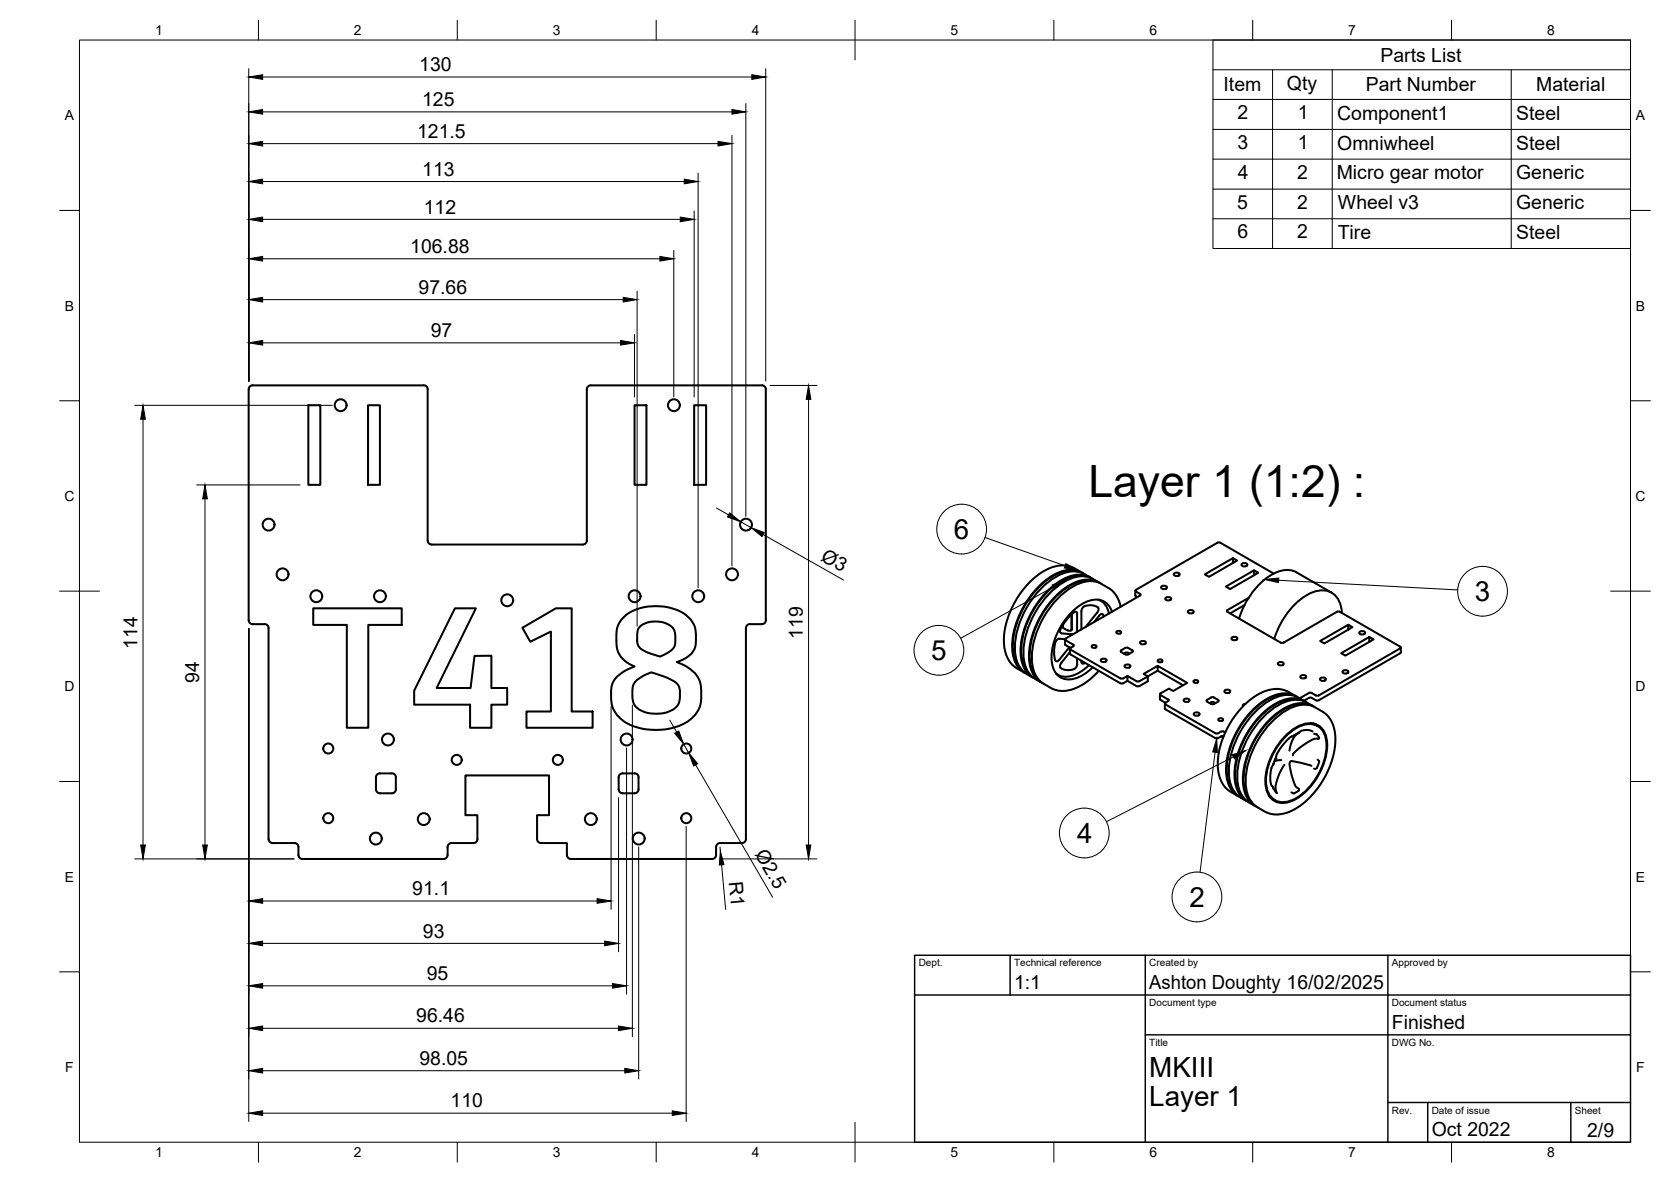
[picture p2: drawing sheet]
<svg xmlns="http://www.w3.org/2000/svg" width="420mm" height="297mm" viewBox="0 0 420 297" stroke-linecap="round" stroke-linejoin="round" font-family="sans-serif">
<!-- layer: Visible -->
<g fill="none" stroke="#000" stroke-width=".51">
<path d="M63.5 96.8h43M63.5 96.8a1.01 1.01 0 0 0-1 1v58.1a1.01 1.01 0 0 0 1 1h3a.97 .97 0 0 1 1 .9v53.1M106.5 96.8a.97 .97 0 0 1 1 1v38a1.01 1.01 0 0 0 1 1h38a1.01 1.01 0 0 0 1.1-.9v-38.1a1.01 1.01 0 0 1 1-1M148.5 96.8h43.1M191.6 96.8a1.01 1.01 0 0 1 1 1M192.6 97.8v58.1M77.5 101.8h3v20h-3zM92.5 101.8h3v20h-3zM159.6 101.8h2.9v20h-2.9zM174.5 101.8h3v20h-3zM78.8 152.9h22.2v4.1h-8.4v25.9h-5.4v-25.9h-8.4zM114.4 152.9h5.3l-9.9 20h8.5l1-8.1h4.2v8.1h4v4.2h-4v5.8h-5.3v-5.8h-14.1v-3.5z"/>
<path d="M131.4 157.8l8.4-4.9h3.9v25.9h5.3v4.1h-16.6v-4.1h6.1v-20.1l-5.2 2.6zM157 154.9a13.4 13.4 0 0 1 14.6-.9 6.7 6.7 0 0 1 3.4 7.2 5 5 0 0 1-3.8 4.8l-1 .4a9.2 9.2 0 0 1 5.8 4.8 11 11 0 0 1-.5 7.5 11.2 11.2 0 0 1-9.1 4.7 14.2 14.2 0 0 1-10.4-2.9 7.4 7.4 0 0 1-2.4-6.9 5.6 5.6 0 0 1 3.6-5l2.4-1.1a6.2 6.2 0 0 1-4.6-6.2 7.1 7.1 0 0 1 1.2-5.6zM161 157.4a6.6 6.6 0 0 1 8.2 .5l.2 .3a7.3 7.3 0 0 1 .3 4l-.8 1.1-2.2 1.4-.8 .3-1.4-.5a6.5 6.5 0 0 1-4.1-2.3l-.2-1.2a4.7 4.7 0 0 1 .5-3.3zM191.6 156.9l-3-.1a1.01 1.01 0 0 0-1 1v53.1M192.6 155.8a1.01 1.01 0 0 1-1 1.1M269.4 154.4v4a1.88 1.88 0 0 1-2.2-.9v-.4M269.5 154.4l-.1 4M270.8 154.2v4.6M270.9 158.8h.1M270.9 154.2l-.3-.5a6.2 6.2 0 0 0-3.1 3l-.9 1.6v.7l.3 .2 2.9 .2M270.9 143.6a9.5 9.5 0 0 0-8.4 2.8 22.2 22.2 0 0 0-7.8 17 7.4 7.4 0 0 0 2.1 4.7M271.9 158.2h.1"/>
<path d="M272 143.9l-1.8-1.1a8.3 8.3 0 0 0-8.7 1.4 22 22 0 0 0-9 17.9 7.3 7.3 0 0 0 3.2 5.9l1.8 1M272.3 144.1a6.8 6.8 0 0 0-7 .2 22.4 22.4 0 0 0-10.8 18.6 6.8 6.8 0 0 0 3.3 6.3M273 144.9a9.5 9.5 0 0 0-8.4 2.7 22.2 22.2 0 0 0-7.8 17 7.4 7.4 0 0 0 2.1 4.8M274.1 145.1a7.2 7.2 0 0 0-8.7-.1 22.3 22.3 0 0 0-10.2 19 6.9 6.9 0 0 0 4.4 6.2M274.5 145.3a6.8 6.8 0 0 0-7.1 .2 22.4 22.4 0 0 0-10.8 18.7 6.8 6.8 0 0 0 3.4 6.2M274.8 145.5l1.4 .8M274.8 145.5a7.9 7.9 0 0 0-8.3 1.4 22.4 22.4 0 0 0-9.1 18.3 6.9 6.9 0 0 0 4.3 6.2M275.1 146.1a9.5 9.5 0 0 0-8.4 2.8 22.2 22.2 0 0 0-7.8 16.9 7.4 7.4 0 0 0 2.1 4.8M275.8 154l-2.8 3.6M275.9 154l.3-1.1a3 3 0 0 0-3.6-.5l-.6 .7-.1 .5v4.6M276.3 150.7a4.3 4.3 0 0 1 2.5 3.5M276.4 154.7l-1.3 1.6"/>
<path d="M276.4 150.7l.3 .2M276.4 154.7a.57 .57 0 0 1 .7-.4 .57 .57 0 0 1 .4 .6M276.6 146.5a6.8 6.8 0 0 0-7.1 .2 22.4 22.4 0 0 0-10.8 18.7 6.8 6.8 0 0 0 3.4 6.2M276.9 146.7l1.8 1.1a6.6 6.6 0 0 1 3.1 4.7M276.9 146.7a7.9 7.9 0 0 0-8.3 1.5 22.4 22.4 0 0 0-9.1 18.3 7.7 7.7 0 0 0 6.1 6.9l.3 .1a9.7 9.7 0 0 0 8.2-2.8l2.2-2.1M279.6 153.8a4.2 4.2 0 0 0-5.9-2.8 16.3 16.3 0 0 0-9.2 15.3 4.4 4.4 0 0 0 6.6 3.9 11.8 11.8 0 0 0 3.7-2.5M280.9 158.6a.68 .68 0 0 1 1 .4 .68 .68 0 0 1-.7 .3 .68 .68 0 0 1-.5-.5zM285.5 148.4l.1 1.4M285.6 149.9l.4 .2M285.6 148.6l1.1 .7M285.6 148.2l-.1 .1 .1 .3M286.7 149.7l-18.8 10.8"/>
<path d="M286.7 149.2l.1 .2-.1 .2M292.2 147.3l.5-.1a.58 .58 0 0 1 .7 .5l-.7 .3a.58 .58 0 0 1-.7-.5zM293.2 150.2l.5-.2a.58 .58 0 0 1 .8 .6l-.8 .3a.58 .58 0 0 1-.7-.5zM295.3 144l.6-.1a.58 .58 0 0 1 .7 .5l-.7 .4a.58 .58 0 0 1-.7-.6zM298.9 153.4l.5-.1a.58 .58 0 0 1 .7 .5l-.7 .4a.58 .58 0 0 1-.7-.6zM308.6 153.7l13.4 7.8 .5 .1 13.7-7.9h.5l15.5 8.9-.1 .3-20.5 11.9h-.7l-1.1-.6M310 140.3l1.1 .6-7.1 4.1-1.1-.7 7.1-4v1.2M312.4 141.6l.5-.1a.58 .58 0 0 1 .7 .5l-.7 .4a.58 .58 0 0 1-.7-.6zM312.9 152l-3.6 2.1M314 150.2l-5.4 3.1-.1 .3 .1 .1M315.3 143.3l-7.1 4.1 1.1 .6 7.1-4.1-1.1-.6v1.3M320.3 144.2l-13.5-7.8-.4-.1-20.8 11.9"/>
<path d="M334.8 148.9l-8.8-5.1a6.3 6.3 0 0 0-6.3 .6 19.5 19.5 0 0 0-8.1 11M337.4 154a5.3 5.3 0 0 0-4.3-5.6 10.7 10.7 0 0 0-8.4 4.4l-1.5 2-1.3 2.2-1.5 3.6M339 157l1.1 .6-7.1 4.1-1.1-.6 7.1-4.1v1.2M342 158.7l.5-.1a.58 .58 0 0 1 .7 .5l-.7 .4a.58 .58 0 0 1-.7-.6zM160.2 170.9l1.7-1.1 1.9-.8a14.9 14.9 0 0 1 6.6 3l.2 .3a6.8 6.8 0 0 1 .2 3.9 4.6 4.6 0 0 1-4.1 3 7.6 7.6 0 0 1-7.1-1.9l-.6-1.7v-2.1l.3-1.5zM265.6 169.4l.4 .2M266.4 160.5l1.4 .2 .1 1.4M266.4 160.5l-.6 .3a6.9 6.9 0 0 0-.5 5.1M267.9 160.9l2 1.1 .1 .3-.1 .1M267.9 162.1l1.3 .7M267.9 160.5l-.1 .2 .1 .2M268.9 162.7l-2.7 3.3-.6 .2-.3-.3"/>
<path d="M269 163.9l-2.1 2.6a1 1 0 0 0-.3 1.2 1 1 0 0 0 1.1 .6l1.1 .1 1.2-.2M269 163v1.3M269 164.2l12.7 7.5M269.2 162.8l-.2 .3 .2 .1 12.5 7.3M269.9 162.4l-.7 .4M270.8 165.4v1.5M270.9 166.9l-.3 .8-.6 .5M271.9 166a.51 .51 0 0 0 .2 .7 .51 .51 0 0 0 .7-.2M273.8 167.1a7.9 7.9 0 0 1-6.9 2.8l-1.4-.6M274.7 162.2a.68 .68 0 0 1 1 .3 .68 .68 0 0 1-.7 .3 .68 .68 0 0 1-.5-.4zM277 165.6l.5-.1a.58 .58 0 0 1 .7 .6l-.7 .3a.58 .58 0 0 1-.7-.6zM281.7 171.7h.7"/>
<path d="M281.7 170.5h.7l1.1-.6v1.2M281.9 163.9l1.1 .6M283 162.8l-1.1 .6-.1 .3 .1 .1M283 164l-.4 .3M283 167.1l.5-.1a.58 .58 0 0 1 .7 .5l-.7 .3a.58 .58 0 0 1-.7-.5zM283 164h.7M283 162.8h.7M283 164.5h.7M283.5 169.9l2.3 1.3M283.7 164l.3 .3M283.7 162.8l1 .6M284.7 163.9l-1 .6"/>
<path d="M284.7 163.4l.2 .3-.2 .1M285.8 171.2h.7M286.5 171.2l2.1-1.2v1.2l-2.3 1.3-.5-.1-2.3-1.3-1.1 .6M286.9 161.2l.5-.1a.58 .58 0 0 1 .7 .5l-.7 .3a.58 .58 0 0 1-.7-.5zM291.1 167.3l-3.6 2.1 1.1 .6 2.5-1.5 6.4 3.7M291.1 168.5v-1.2l7.4 4.3-3.5 2.1-1.1-.7-2.1 1.3-.1 .2 .1 .2M291.2 165.8a.68 .68 0 0 1 1.1 .4 .68 .68 0 0 1-.7 .3 .68 .68 0 0 1-.5-.5zM291.7 174.5v1.3l1.3 .8M291.8 174.7l1.9 1.1M292.9 176.8v1.2M292.9 178l.2 .2M293 178.3l12.6 7.2"/>
<path d="M293.1 176.6l-.2 .3 .2 .1 12.5 7.3M293.8 175.8l.1 .2-.9 .6M297.8 175.7l.6-.2a.58 .58 0 0 1 .7 .6l-.7 .3a.58 .58 0 0 1-.8-.5zM300.2 171a.68 .68 0 0 1 1.1 .3 .68 .68 0 0 1-.7 .3 .68 .68 0 0 1-.5-.4zM300.4 179.1l.5-.1a.58 .58 0 0 1 .7 .6l-.7 .3a.58 .58 0 0 1-.7-.6zM303.5 176.3l1 .6M304.5 175.3l-1 .6-.1 .1 .1 .3M304.5 176.5l-.3 .2M304.5 176.5l.5-.1 .6 .3M304.5 175.3h.7M305.2 175.3l1.1 .6 .1 .3-.1 .1M306.3 176.3l-1.1 .6h-.7"/>
<path d="M308.1 173.4l.5-.1a.58 .58 0 0 1 .7 .5l-.7 .4a.58 .58 0 0 1-.7-.6zM309.8 160.2l.6-.2a.58 .58 0 0 1 .7 .6l-.7 .3a.58 .58 0 0 1-.7-.5zM313.1 176.9l-.5 .2v.4M321.5 166.5l.5-.1a.58 .58 0 0 1 .8 .5l-.8 .3a.58 .58 0 0 1-.7-.5zM324.7 174.7a9.5 9.5 0 0 0-8.4 2.7 22.2 22.2 0 0 0-7.8 17 7.4 7.4 0 0 0 2 4.8M325.8 174.9l-1.8-1a8.3 8.3 0 0 0-8.8 1.3 21.8 21.8 0 0 0-9 17.9 7.3 7.3 0 0 0 3.3 5.9l1.8 1M326.1 175.1a6.8 6.8 0 0 0-7 .2 22.4 22.4 0 0 0-10.8 18.7 6.8 6.8 0 0 0 3.3 6.2M326.8 175.9a9.5 9.5 0 0 0-8.4 2.8 22.2 22.2 0 0 0-7.8 16.9 7.4 7.4 0 0 0 2.1 4.8M327.2 169.8l.5-.2a.58 .58 0 0 1 .7 .6l-.7 .3a.58 .58 0 0 1-.7-.5zM327.9 176.1a7.1 7.1 0 0 0-8.7-.1 22.3 22.3 0 0 0-10.2 19.1 6.9 6.9 0 0 0 4.4 6.2M328.2 176.4a6.8 6.8 0 0 0-7 .2 22.4 22.4 0 0 0-10.8 18.6 6.8 6.8 0 0 0 3.4 6.3M328.6 176.6l1.4 .8"/>
<path d="M328.6 176.5a7.9 7.9 0 0 0-8.4 1.5 22.4 22.4 0 0 0-9.1 18.3 6.9 6.9 0 0 0 4.4 6.2M328.9 177.2a9.5 9.5 0 0 0-8.4 2.7 22.2 22.2 0 0 0-7.8 17 7.4 7.4 0 0 0 2.1 4.7M329.1 175.4l-1.3 .7M329.1 174.2l-2.3 1.3M329.1 174.1h.7M330.4 177.6a6.8 6.8 0 0 0-7.1 .2 22.4 22.4 0 0 0-10.8 18.6 6.8 6.8 0 0 0 3.4 6.3M332.1 170.4l.5-.1a.58 .58 0 0 1 .8 .5l-.8 .3a.58 .58 0 0 1-.7-.5zM337.8 168.5l.5-.1a.58 .58 0 0 1 .7 .6l-.7 .3a.58 .58 0 0 1-.7-.6zM344.3 160.1l-7.1 4.1 1.1 .6 7.1-4.1-1.1-.6v1.2M352.2 162.7l-.1 1.4-20.5 11.9-.5 .1-1.5-.8-.5 .1M94.5 198.3a1.01 1.01 0 0 0 1 1.1h3M98.5 194.4l-3-.1a1.01 1.01 0 0 0-1 1v3.1"/>
<path d="M98.5 194.3a1.01 1.01 0 0 1 1 1M99.5 195.4v3M99.5 198.3a1.01 1.01 0 0 1-1 1.1M155.6 198.3a1.01 1.01 0 0 0 1 1.1M156.5 194.4l3.1-.1a1.01 1.01 0 0 1 1 1l-.1 3.1M156.6 194.3a1.01 1.01 0 0 0-1 1v3.1M160.6 198.3a1.01 1.01 0 0 1-1 1.1h-3.1M306.5 180.6a.68 .68 0 0 1 1 .3 .68 .68 0 0 1-.6 .3 .68 .68 0 0 1-.6-.4zM307.1 185l.5 .3M307.7 185h-.5l-1.1 .5h-.5M308.1 184.1l-.9-.3-1.1 .5h-.5M319.1 200l1.4 1.1"/>
<path d="M319.8 197.5l.4 .7M320.1 181a11.3 11.3 0 0 1 8.8-3.9 11.4 11.4 0 0 1 5 2.9 11.7 11.7 0 0 1 1.1 10.8 20.9 20.9 0 0 1-11.3 13.4 6.8 6.8 0 0 1-5.7-.3 7.4 7.4 0 0 1-4.8-7.6 22.8 22.8 0 0 1 6.9-15.3zM320.2 192a6.2 6.2 0 0 0-.5 5.4M320.9 198.9l.2 .4M322.2 191l-1.7 .3-.4 .9M323 192.2a9 9 0 0 0-2.2 6.8l-.6-.9M323.1 185a8.1 8.1 0 0 1 7.6-3.1 5 5 0 0 1 3 5.4 16.8 16.8 0 0 1-8.8 14 4.4 4.4 0 0 1-6.7-3.9 16.4 16.4 0 0 1 4.9-12.4zM323.2 185.2a8 8 0 0 1 7.4-3.1 4.8 4.8 0 0 1 2.9 5.3 16.5 16.5 0 0 1-8.6 13.7 4.3 4.3 0 0 1-6.5-3.8 16.1 16.1 0 0 1 4.8-12.1zM326.5 198.1l.1 .5-.7 .5a.79 .79 0 0 1-1.2 0M326.6 184.1l-.1 .1a5.4 5.4 0 0 0-2.3 4.4M326.6 184.1l-.4 .2a9.4 9.4 0 0 0-4.7 4.5l-1.3 3.2M326.6 184.1h.1"/>
<path d="M329.6 181.7l1.2 .4M329.8 192.5l-4.6-1.2-.5-.1-.4 .4a13 13 0 0 0 1.7 6.3l.2 .1M330.1 183.8a2.99 2.99 0 0 0-3.5 .3M330.2 181.8l.2 .1M330.4 184.4h.1a1.04 1.04 0 0 1 1.1 1.2l-.2 .1M330.8 182.2l.5 .3M331.1 193l-.2 .2h-.5M331.3 190.9l.4 .5-.6 1.6M331.4 185.7l-.3-.1a4.6 4.6 0 0 0-3 1.4l-2.2 1.7-.7 .6-.1 .5M331.4 185.7h.1M67.5 210.9a1.01 1.01 0 0 0 1 1h5.5a.97 .97 0 0 1 1 .9v2.1a1.01 1.01 0 0 0 1 1h35.5a1.01 1.01 0 0 0 1-1v-2a1.01 1.01 0 0 1 1-1.1l5.5 .1a1.01 1.01 0 0 0 1.1-1M120 210.9v-6h-3v-10h21v10h-3v6"/>
<path d="M135 210.9a1.01 1.01 0 0 0 1 1h6.5v3a1.04 1.04 0 0 0 1.1 1h35.4M180 212.9v2M180.1 214.9a1.01 1.01 0 0 1-1 1M181.1 211.8a1.01 1.01 0 0 0-1 1M187.6 210.9a1.01 1.01 0 0 1-1 1h-5.5M319.4 200.4l.3 .1"/>
<circle cx="85.7" cy="101.8" r="1.49"/>
<circle cx="169.4" cy="101.8" r="1.49"/>
<circle cx="67.5" cy="131.8" r="1.49"/>
<circle cx="187.6" cy="131.8" r="1.49"/>
<circle cx="71" cy="144.3" r="1.49"/>
<circle cx="79.5" cy="149.8" r="1.49"/>
<circle cx="95.5" cy="149.8" r="1.49"/>
<circle cx="127.5" cy="150.9" r="1.49"/>
<circle cx="159.6" cy="149.8" r="1.49"/>
<circle cx="175.6" cy="149.8" r="1.49"/>
<circle cx="184.1" cy="144.3" r="1.49"/>
<circle cx="82.5" cy="188.1" r="1.26"/>
<circle cx="97.5" cy="185.8" r="1.49"/>
<circle cx="114.8" cy="191" r="1.26"/>
<circle cx="140.3" cy="191" r="1.26"/>
<circle cx="157.6" cy="185.8" r="1.49"/>
<circle cx="172.6" cy="188.1" r="1.26"/>
<circle cx="82.5" cy="205.6" r="1.26"/>
<circle cx="94.5" cy="210.7" r="1.49"/>
<circle cx="106.5" cy="205.8" r="1.49"/>
<circle cx="148.6" cy="205.8" r="1.49"/>
<circle cx="160.6" cy="210.7" r="1.49"/>
<circle cx="172.6" cy="205.6" r="1.26"/>
</g>
<g fill="#000">
<circle cx="320.7" cy="190.6" r=".25"/>
<circle cx="325.1" cy="185" r=".25"/>
</g>
<!-- layer: BORDER -->
<g fill="none" stroke="#000" stroke-width=".25">
<path d="M20 10.1h390v276.9h-390zM65 5.1v5M115 5.1v5M165 5.1v5M215 5.1v10M265 5.1v5M315 5.1v5M365 5.1v5M15 52.9h5M410 52.9h5M15 100.7h5M410 100.7h5"/>
<path d="M15 148.6h10M405 148.6h10M15 196.4h5M410 196.4h5M15 244.2h5M410 244.2h5M65 287v5M115 287v5M165 287v5M215 282.1v9.9M265 287v5M315 287v5"/>
<path d="M365 287v5"/>
</g>
<!-- layer: TITLEBLOCK -->
<path d="M230 240.1h180v46.9h-180zM230 250h180M254 240.1v9.9M288 240.1v46.9M349 240.1v46.9M288 260.1h122M349 277.1h61M359 277.1v9.9M395 277.1v9.9" fill="none" stroke="#000" stroke-width=".36"/>
<!-- layer: FD_Dimensions -->
<g fill="none" stroke="#000" stroke-width=".25">
<path d="M62.5 17.3v78.5M66 19.4h123M192.5 17.3v78.5M66 28.1h118M66 36.1h114.5M184 34v108.2M187.5 26v103.8M66 45.6h106M66 55.1h105M174.5 53v46.8M175.5 43.5v104.3M66 65h99.9"/>
<path d="M66 75.3h90.7M160.2 73.2v84.1M169.4 62.9v36.9M66 86.2h90M159.5 84.1v15.7M193.6 96.9h11.8M33.9 101.9h49.7M36 105.4v107M203.3 100.4v112M49.4 121.9h26M51.5 125.4v87M180.1 127.7l3.1 1.7"/>
<path d="M186.2 131.1l2.6 1.5M191.9 134.3l20.2 11.5M62.5 158v123.8M153.6 177.6v50.9M159 177.2v83.3M157.5 187.9v61.9M168.4 181l1.8 3M171.9 187l1.3 2.2M174.9 192.2l19.4 33.3M33.9 215.8h40M155.5 200.5v38.7M160.6 212.8v58.4"/>
<path d="M172.5 207.7v74.1M181 212.9l.1 1M181.1 215.8h24.3M181.4 217.3l1.1 11.3M66 237.1h86M66 226.4h84.1M66 258.4h89.5M66 247.7h88M66 279.7h103M66 269.1h91.1"/>
</g>
<g fill="#000" stroke="#000" stroke-width=".25">
<path d="M62.5 19.4l3.5-.6v1.1zM189 18.8l3.5 .6-3.5 .5zM62.5 28.1l3.5-.6v1.2zM62.5 36.1l3.5-.6v1.2zM180.5 35.5l3.5 .6-3.5 .6zM184 27.5l3.5 .6-3.5 .6zM62.5 45.6l3.5-.6v1.2zM62.5 55.1l3.5-.5v1.1zM171 54.6l3.5 .5-3.5 .6zM172 45l3.5 .6-3.5 .6zM62.5 65l3.5-.6v1.2zM62.5 75.3l3.5-.6v1.2z"/>
<path d="M156.7 74.7l3.5 .6-3.5 .6zM165.9 64.4l3.5 .6-3.5 .6zM62.5 86.2l3.5-.6v1.1zM156 85.6l3.5 .6-3.5 .5zM36 101.9l.6 3.5h-1.2zM203.3 96.9l.6 3.5h-1.2zM51.5 121.9l.6 3.5h-1.1zM183.5 128.9l2.7 2.2-3.3-1.2zM188.8 132.6l3.4 1.2-.6 1zM169.7 184.3l1-.6 1.2 3.3zM173.2 189.2l2.2 2.7-1 .6zM35.4 212.4h1.2l-.6 3.4z"/>
<path d="M51 212.4h1.1l-.6 3.4zM181.1 213.9l.9 3.4-1.1 .1zM202.7 212.4h1.2l-.6 3.4zM62.5 237.1l3.5-.6v1.2zM62.5 226.4l3.5-.6v1.2zM150.1 225.8l3.5 .6-3.5 .6zM152 236.5l3.5 .6-3.5 .6zM62.5 258.4l3.5-.6v1.2zM62.5 247.7l3.5-.5v1.1zM154 247.2l3.5 .5-3.5 .6zM155.5 257.8l3.5 .6-3.5 .6zM62.5 279.7l3.5-.5v1.1z"/>
<path d="M62.5 269.1l3.5-.6v1.1zM157.1 268.5l3.5 .6-3.5 .5zM169 279.2l3.5 .5-3.5 .6z"/>
</g>
<!-- layer: Parts Lists -->
<path d="M305 10.1h105v52.3h-105zM305 17.5h105M320 17.5v44.9M335 17.5v44.9M380 17.5v44.9M305 25h105M305 32.5h105M305 40h105M305 47.5h105M305 55h105" fill="none" stroke="#000" stroke-width=".25"/>
<!-- layer: Balloons -->
<g fill="none" stroke="#000" stroke-width=".25">
<circle cx="241.8" cy="133" r="6.3"/>
<circle cx="372.8" cy="148.6" r="6.3"/>
<circle cx="236.1" cy="163.4" r="6.3"/>
<circle cx="272.6" cy="209.3" r="6.3"/>
<circle cx="301" cy="225.4" r="6.3"/>
</g>
<!-- layer: 0 -->
<path d="M264.6 147l3.3-1.2-2.8 2.2zM268 141.6l3.1 1.7-3.5-.6zM318 145.6l3.5-.3v1.1zM305.9 185.6l.2 3.5-1.2-.1zM309.9 189.7l3.3-1.1-2.8 2.1z" fill="#000" stroke="#000" stroke-width=".25"/>
<path d="M247.7 135.1l20.1 7.1M264.8 147.5l-23.3 12.9M321.5 145.8l45 2.5M305.5 189l-3.8 30.2M310.1 190.2l-31.9 16.3" fill="none" stroke="#000" stroke-width=".25"/>
<text font-size="11.2" x="273.7" y="124.9">Layer 1 (1:2) :</text>
<g font-size="7">
<text x="239.9" y="135.5">6</text>
<text x="370.8" y="151.1">3</text>
<text x="234.1" y="165.9">5</text>
<text x="270.8" y="211.9">4</text>
<text x="299.1" y="227.9">2</text>
<text x="289" y="270.6">MKIII</text>
<text x="289" y="278.1">Layer 1</text>
</g>
<g font-size="4.9">
<text x="105.4" y="17.9">130</text>
<text x="347.1" y="15.5">Parts List</text>
<text x="307.7" y="23">Item</text>
<text x="323.6" y="22.5">Qty</text>
<text x="343.4" y="23">Part Number</text>
<text x="386.3" y="23">Material</text>
<text x="106.2" y="26.7">125</text>
<text x="311.2" y="29.9">2</text>
<text x="326.3" y="29.9">1</text>
<text x="104.9" y="34.6">121.5</text>
<text x="336.2" y="30">Component1</text>
<text x="381.3" y="30">Steel</text>
<text x="311.1" y="37.4">3</text>
<text x="326.3" y="37.4">1</text>
<text x="336.3" y="37.6">Omniwheel</text>
<text x="381.3" y="37.6">Steel</text>
<text x="106.2" y="44.2">113</text>
<text x="311.2" y="44.9">4</text>
<text x="326.2" y="44.9">2</text>
<text x="336.1" y="45">Micro gear motor</text>
<text x="381.2" y="45">Generic</text>
<text x="106.6" y="53.7">112</text>
<text x="311.1" y="52.4">5</text>
<text x="326.2" y="52.4">2</text>
<text x="336.4" y="52.5">Wheel v3</text>
<text x="381.2" y="52.6">Generic</text>
<text x="311.1" y="59.9">6</text>
<text x="326.2" y="59.9">2</text>
<text x="336.4" y="60">Tire</text>
<text x="103.1" y="63.6">106.88</text>
<text x="381.3" y="60">Steel</text>
<text x="105.3" y="73.8">97.66</text>
<text x="108.3" y="84.7">97</text>
<text x="206.2" y="140.6" transform="rotate(30 206.2 140.6)">Ø3</text>
<text x="201.8" y="160.6" transform="rotate(-90 201.8 160.6)">119</text>
<text x="34.6" y="163.1" transform="rotate(-90 34.6 163.1)">114</text>
<text x="50.1" y="171.6" transform="rotate(-90 50.1 171.6)">94</text>
<text x="189.7" y="214.5" transform="rotate(60 189.7 214.5)">Ø2.5</text>
<text x="183.2" y="221.7" transform="rotate(85 183.2 221.7)">R1</text>
<text x="103.7" y="225">91.1</text>
<text x="106.3" y="235.6">93</text>
<text x="107.3" y="246.3">95</text>
<text x="255" y="248.5">1:1</text>
<text x="289" y="248.5">Ashton Doughty 16/02/2025</text>
<text x="104.7" y="256.9">96.46</text>
<text x="350" y="258.6">Finished</text>
<text x="105.5" y="267.6">98.05</text>
<text x="113.3" y="278.3">110</text>
<text x="360" y="285.5">Oct 2022</text>
<text x="399.1" y="285.7">2/9</text>
</g>
<g font-size="3.5">
<text x="39" y="8.8">1</text>
<text x="89" y="8.8">2</text>
<text x="139" y="8.8">3</text>
<text x="189" y="8.8">4</text>
<text x="239" y="8.8">5</text>
<text x="289" y="8.8">6</text>
<text x="339" y="8.8">7</text>
<text x="389" y="8.8">8</text>
<text x="16.3" y="30.2">A</text>
<text x="411.3" y="30.2">A</text>
<text x="16.3" y="78">B</text>
<text x="411.3" y="78">B</text>
<text x="16.2" y="125.9">C</text>
<text x="411.2" y="125.9">C</text>
<text x="16.2" y="173.7">D</text>
<text x="411.2" y="173.7">D</text>
<text x="16.3" y="221.6">E</text>
<text x="411.3" y="221.6">E</text>
<text x="16.4" y="269.4">F</text>
<text x="411.4" y="269.4">F</text>
<text x="39" y="290.8">1</text>
<text x="89" y="290.8">2</text>
<text x="139" y="290.8">3</text>
<text x="189" y="290.8">4</text>
<text x="239" y="290.8">5</text>
<text x="289" y="290.8">6</text>
<text x="339" y="290.8">7</text>
<text x="389" y="290.8">8</text>
</g>
<g font-size="2.5">
<text x="231" y="242.9">Dept.</text>
<text x="255" y="242.9">Technical reference</text>
<text x="289" y="242.9">Created by</text>
<text x="350" y="242.9">Approved by</text>
<text x="289" y="252.8">Document type</text>
<text x="350" y="252.8">Document status</text>
<text x="289" y="262.9">Title</text>
<text x="350" y="262.9">DWG No.</text>
<text x="350" y="279.9">Rev.</text>
<text x="360" y="279.9">Date of issue</text>
<text x="396" y="279.9">Sheet</text>
</g>
</svg>
